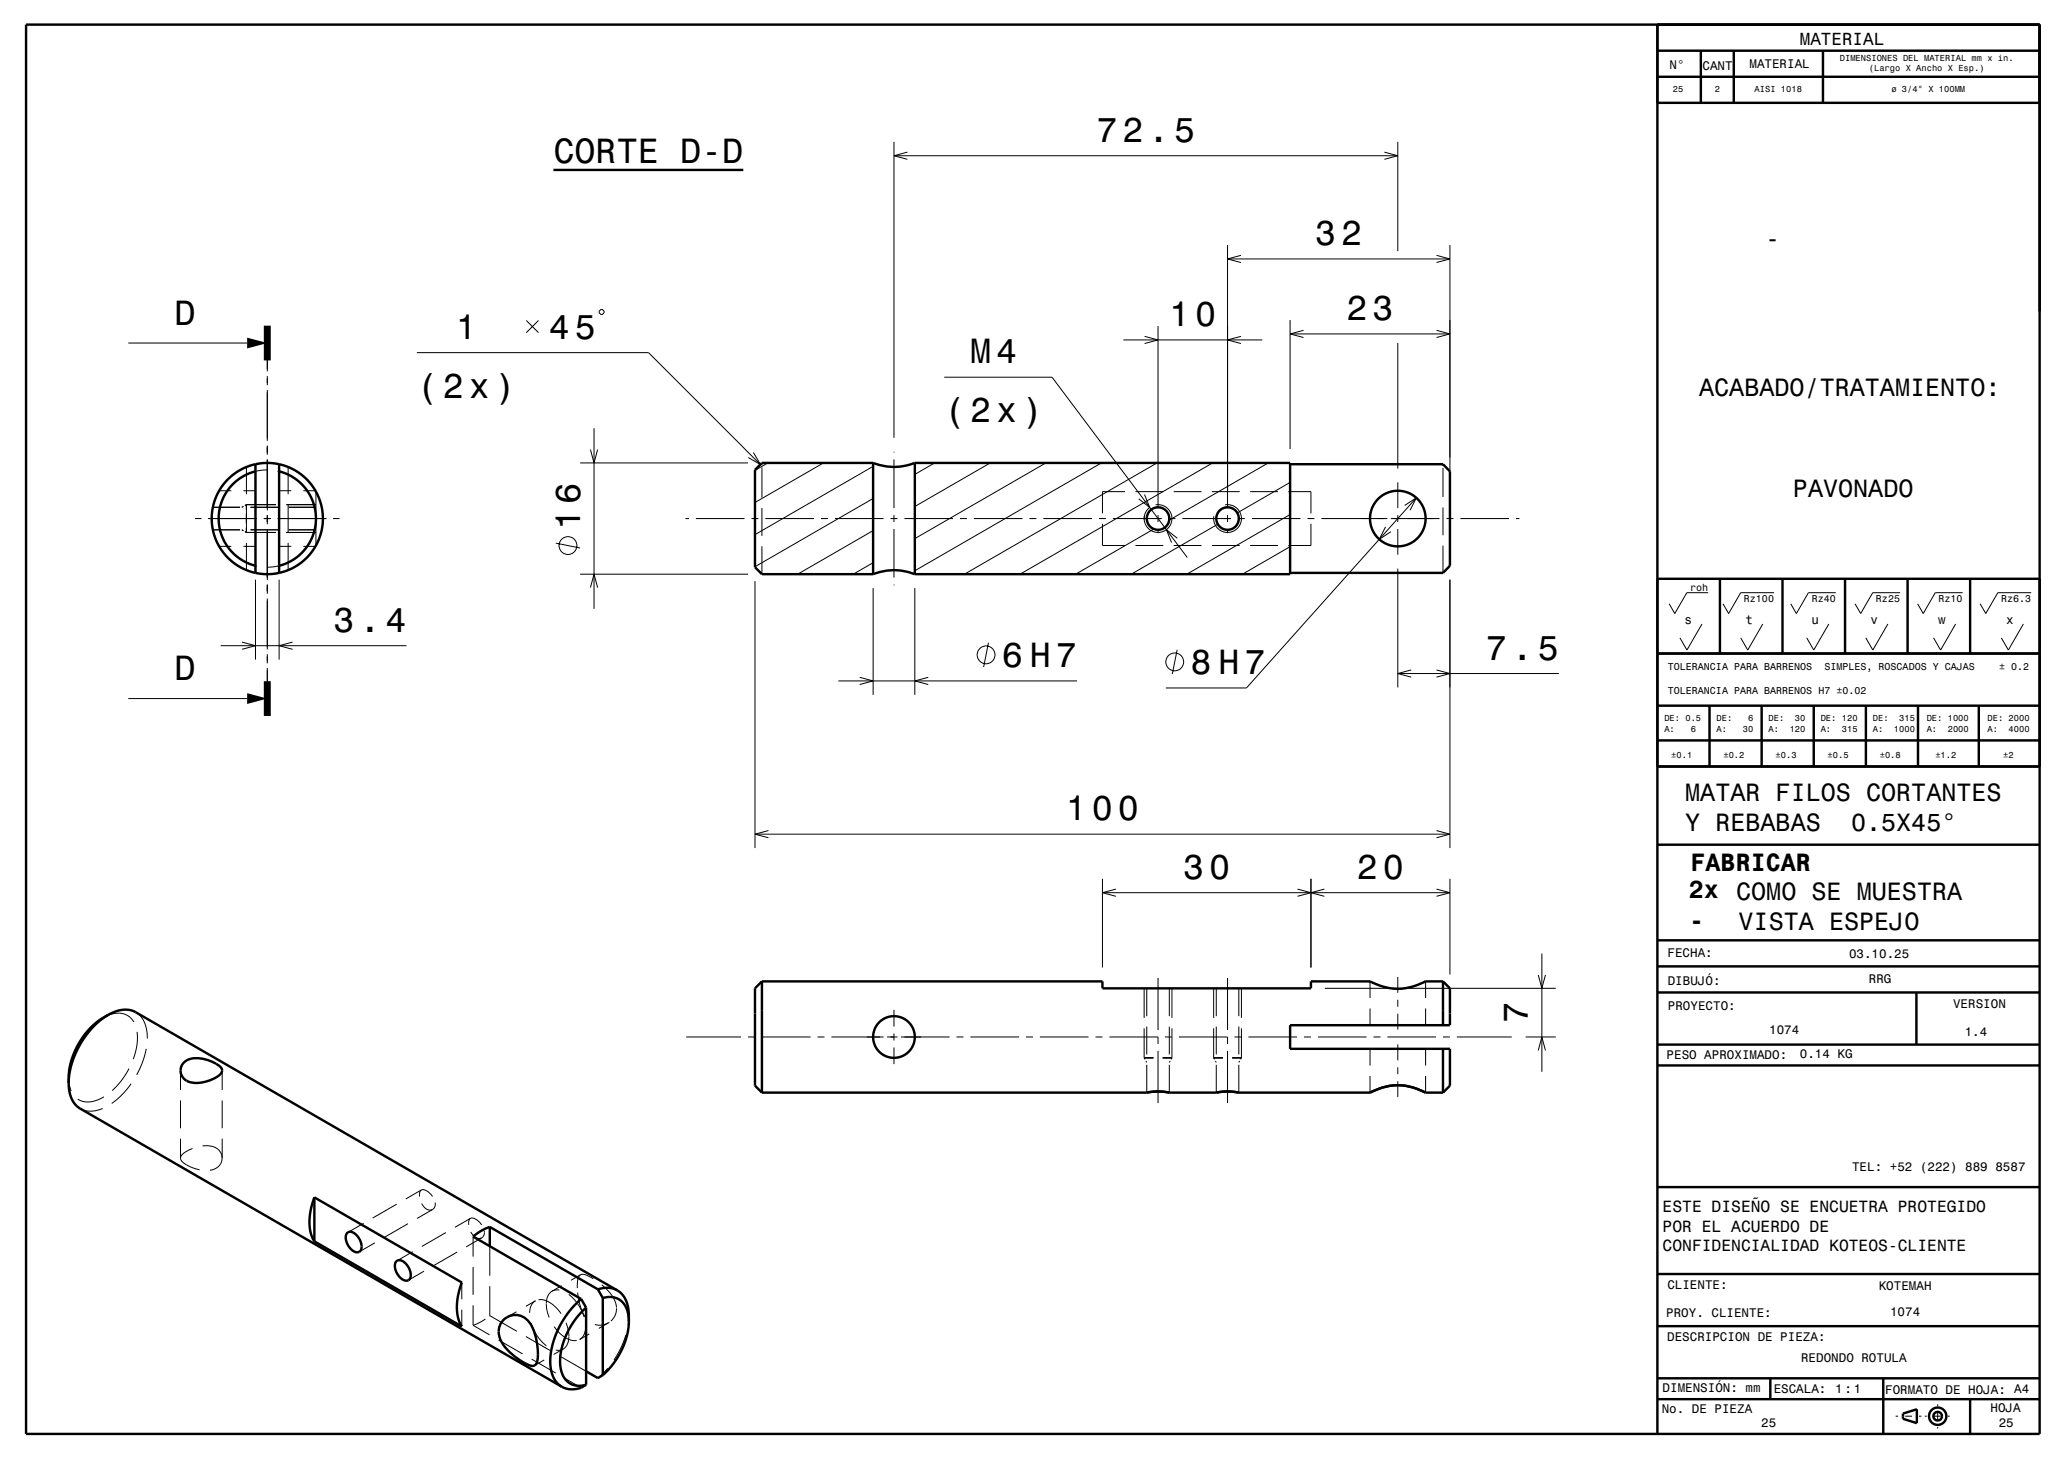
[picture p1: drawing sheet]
<svg xmlns="http://www.w3.org/2000/svg" width="297mm" height="210mm" viewBox="0 0 297 210" stroke-linecap="round" stroke-linejoin="round" font-family="sans-serif">
<g fill="none" stroke="#000" stroke-width=".14">
<path d="M128.6 20.4v42.6M128.6 22.4h72.5M130.6 21.9l-2 .5 2 .5M176.6 35.2v37.9M176.6 37.2h32M178.6 36.7l-2 .5 2 .6M199.2 21.9l1.9 .5-1.9 .5M201.1 20.4v15.7M206.7 36.7l1.9 .5-1.9 .6M208.6 35.2v37.4M18.5 49.3h17.1M38.5 48.8v4.6"/>
<path d="M38.5 54.1v1.3M38.5 56.1v7.3M60 50.7h33.3l16.1 16.1M75.7 46.1l1.8 1.7M77.5 46.1l-1.8 1.7M86.2 44.8l.3-.3h.2l.2 .3v.2l-.2 .2h-.2l-.3-.2zM135.9 54.3h15.5l19.4 25.9M161.6 48.9h20M164.7 48.4l1.9 .5-1.9 .5M166.6 46.9v26.2M178.6 48.4l-2 .5 2 .5M185.6 46v18.6"/>
<path d="M185.6 48h23M187.6 47.5l-2 .5 2 .5M201.1 49.3v18.1M206.7 47.5l1.9 .5-1.9 .5M28.1 74.6h.9M30 74.6h7M30.6 73h3.9M30.6 76.2h3.9M31.5 74.6a7 7 0 0 0 1.1 3.8M31.5 70.6h1.8M31.5 78.6h1.8M33.5 69.6a7 7 0 0 0-1.9 3.5"/>
<path d="M33.5 79.6a7.1 7.1 0 0 0 3.5 1.8M34.8 76.2l.2 .1M35 70.6h1.8M35 78.6h1.8M35 72.8l-.2 .2M35.2 76.5l.3 .1M35.5 67.2v3.9M35.5 72.6v4M35.5 78.1v3.9M35.5 76.6h4.2M35.5 72.6l-.3 .1M35.5 72.6h4.2"/>
<path d="M36 73h4M36 76.2h4M38 74.6h1M38.5 67.6a7 7 0 0 0-3.8 1.1M38.5 64.1v1.3M38.5 66.1v7.3M38.5 74.1v1.3M38.5 76.1v7.3M39.9 67.7a7 7 0 0 1 3.5 1.9M40 74.6h7M40.2 70.6h1.7M40.2 78.6h1.7"/>
<path d="M41.2 76.6h4.3M41.2 72.6h4.3M41.5 67.2v3.9M41.5 72.6v4M41.5 78.1v3.9M41.5 73h4M41.5 76.2h4M43.6 70.6h1.8M43.6 78.6h1.8M44.3 70.8a7 7 0 0 1 1.2 3.8M45.3 76.1a7 7 0 0 1-1.9 3.4M45.5 70.7v3.1"/>
<path d="M45.5 75.3v3.2M48 74.6h.9M80 78.1l3.5 .7M83.5 66.6h24.1M85 64.7l.5 1.9 .5-1.9M85.5 61.6v26M98.6 74.6h.5M100.1 74.6h7M108.1 74.6h1M108.4 65.1l1 1.7-1.7-1M109.6 66.6v.3M109.6 67.2v4.4"/>
<path d="M109.6 73.1v4M109.6 78.6v4M110.1 74.6h7M110.5 66.6l-1.9 1.1M118.1 74.6h1M118.5 66.6l-9.9 5.7M120.1 74.6h7M125.6 76.3l-10.8 6.3M125.6 71.7l-17 9.8M125.6 67.1l-17 9.8M128.1 74.6h1M128.6 65v.1"/>
<path d="M128.6 66.1v7M128.6 74.1v1M128.6 76.1v7M130.1 74.6h7M134.5 66.6l-2.9 1.6M138.1 74.6h1M140.1 74.6h7M142.5 66.6l-10.9 6.3M148.1 74.6h1M150.1 74.6h7M150.5 66.6l-18.9 10.9M158.1 74.6h1"/>
<path d="M158.5 66.6l-26.9 15.5M158.6 75.3v3.2h3.3M160.1 74.6h7M161.9 70.7h-3.3v3.1M163.4 78.5h4M163.4 70.7h4M164.7 71.1l.7 1.9-1.5-1.2M165.4 73a2.01 2.01 0 0 0-.8 1.7M166 76.1l-11.2 6.5M166.3 72.6a2 2 0 0 1 2.3 1.9 2 2 0 0 1-2.1 2.1 2 2 0 0 1-1.8-2.4M166.5 66.6l-27.7 16M166.6 74.1v1"/>
<path d="M166.6 76.1v.6M168.1 74.6h1M168.9 78.5h4M168.9 70.7h4M169.4 77.4l-1.6-1.2 .8 1.8M170.1 74.6h7M174.4 78.5h4M174.4 70.7h4M174.5 66.6l-27.7 16M175.2 75.4l-12.4 7.2M176.3 72.6a2 2 0 0 1 2.3 1.9 2 2 0 0 1-2.1 2.1 2 2 0 0 1-1.8-2.4M176.6 74.1v1"/>
<path d="M176.6 76.1v.6M178.1 74.6h1M179.9 78.5h4M179.9 70.7h4M180.1 74.6h7M182.5 66.6l-14.3 8.2M185.4 70.7h3.2v3.1M185.6 78.6l-6.8 4M185.6 74l-14.8 8.6M185.6 69.4l-7.6 4.4M188.1 74.6h1M188.6 75.3v3.2h-3.2"/>
<path d="M190.1 74.6h9.5M199.4 75.8l-.9 1.8 1.6-1.1M200.1 74.6h7M201.1 69.4v3.7M201.1 74.1v1M201.1 76.1v3.7M202.1 72.7l1.7-1.1-.9 1.8M203.8 71.6l-24.4 27.4h-11.6M207.6 66.8v.2M207.6 67.3v4.2M207.6 73v4M207.6 78.5v3.9"/>
<path d="M208.1 74.6h1M210.1 74.6h7M218.1 74.6h.5M31.8 92.9h26.7M34.8 92.4l2 .5-2 .5M36.8 83.4v11.5M38.5 84.1v1.3M38.5 86.1v7.3M38.5 94.1v1.3M38.5 96.1v4.3M40.2 83.4v11.5M42.1 92.4l-1.9 .5 1.9 .5"/>
<path d="M42.2 80.5a7 7 0 0 1-3.7 1.1M83.5 82.6h24.1M85 84.5l.5-1.9 .5 1.9M108.6 83.6v38.4M120.6 97.9h34.4M123.7 97.4l1.9 .5-1.9 .6M125.6 80.9l-2.8 1.7M125.6 84.6v15.3M128.6 84.1v.1M131.6 84.6v15.3M133.6 97.4l-2 .5 2 .6M142.2 92.4l-.7 3.5"/>
<path d="M169.4 93.5l-.7 3.5M201.1 81.8v17.1M201.1 96.9h23.2M203.1 96.4l-2 .5 2 .5M206.7 96.4l1.9 .5-1.9 .5M208.6 83.4v38.6M244.9 89.8l-2.2 3.7-1-1.7M245.8 85.3h-3.1l-1.7 3-.8-1.4M253.7 89.8l-2.2 3.7-1-1.7M255.3 85.3h-4.8l-1.8 3-.8-1.4M263.2 89.8l-2.2 3.7-1-1.7M264.2 85.3h-4l-1.7 3-.8-1.4"/>
<path d="M271.7 89.8l-2.2 3.7-1-1.7M273.4 85.3h-3.9l-1.8 3-.8-1.4M281.4 89.8l-2.2 3.7-1-1.7M282.4 85.3h-3.9l-1.8 3-.8-1.4M291.2 89.8l-2.2 3.7-1-1.7M292.3 85.3h-4.8l-1.8 3-.8-1.4M18.5 100.5h17.1M108.6 120h100M110.6 119.5l-2 .5 2 .5M206.7 119.5l1.9 .5-1.9 .5M158.6 126.4v12.8M158.6 128.4h50"/>
<path d="M160.6 127.9l-2 .5 2 .5M186.7 127.9l1.9 .5-1.9 .5M188.6 126.4v12.8M190.6 127.9l-2 .5 2 .5M206.7 127.9l1.9 .5-1.9 .5M208.6 126.4v13.8M221.9 137.2v17M9.9 155l.1 .9 .2 1M14.8 159.4a3.6 3.6 0 0 1-3.3 .1M14.8 146.4h.1M14.9 157.8a3.5 3.5 0 0 1-3.7 .3M15.3 146.2a2.85 2.85 0 0 1 4 .8"/>
<path d="M18.6 153.7a11.3 11.3 0 0 1-2.5 3.2M18.9 155.9a11.4 11.4 0 0 1-2.8 2.8M19.5 145.6h.1M19.7 148.4a8 8 0 0 1-.5 3.9M19.8 145.8a4.2 4.2 0 0 1 1.4 3.6M21 150.9a12.7 12.7 0 0 1-1.3 3.7M26 154v2.8M26 158.3v4M32 154v2.8M32 158.3v4M98.7 149.2h7.9M107.6 149.2h1"/>
<path d="M109.6 149.2h7M109.6 141.2v2.4M109.6 145.1v4M109.6 150.6v3.8M109.6 155.8v1.4M117.6 149.2h1M119.6 149.2h7.5M127.6 149.2h1.5M128.6 145.3v2.4M128.6 148.7v1M128.6 150.7v2.4M129.6 149.2h7"/>
<path d="M137.6 149.2h1M139.6 149.2h7M147.6 149.2h1M149.6 149.2h7M157.6 149.2h1M159.6 149.2h7v1M164.6 152.2h1.4M164.6 142.2v4.2M164.6 147.9v4.3M164.6 152.2l.2 .2M164.9 152.6l.1 .2M165 142.2v4"/>
<path d="M165 147.7v4M165 153.2v4M166.6 140.7v7.5M166.6 151.2v7.5M167.3 152.2h1.3M167.6 149.2h1M168.3 142.2v4M168.3 147.7v4M168.3 153.2v4M168.4 152.6l-.1 .2M168.6 142.2v4.2M168.6 147.9v4.3"/>
<path d="M168.6 152.2l-.1 .2M169.6 149.2h7v1M174.6 142.2v4.2M174.6 147.9v4.3M174.6 152.2h1.4M174.6 152.2l.2 .2M174.9 152.6l.1 .2M175 142.2v4M175 147.7v4M175 153.2v4M176.6 140.7v7.5M176.6 151.2v7.5"/>
<path d="M177.3 152.2h1.3M177.6 149.2h1M178.3 142.2v4M178.3 147.7v4M178.3 153.2v4M178.4 152.6l-.1 .2M178.6 142.2v4.2M178.6 147.9v4.3M178.6 152.2l-.1 .2M179.6 149.2h7M187.6 149.2h1M189.6 149.2h7"/>
<path d="M190.6 142.2h33.3M197.1 145.1v2.4M197.1 150.9v2.4M197.1 154.8v2.4M197.6 149.2h1M199 141.9l-1.9-.7v2.4M199.6 149.2h7M201.1 140.5v2.3M201.1 143.8v1M201.1 145.8v2.3M201.1 150.2v2.3M201.1 153.5v1"/>
<path d="M201.1 155.5v2.3M204.4 141.5a7.5 7.5 0 0 1-3.9 .7M205 141.2l-.2 .1M205.1 141.2v2.4M205.1 145.1v2.4M205.1 150.9v2.4M205.1 154.8v2.4M207.6 149.2h1M207.6 141.2v2.4M207.6 145.1v2.4M207.6 150.9v.7M207.6 152.3v2.1"/>
<path d="M207.6 155.8v1.4M209.6 149.2h7.9M219.5 149.2h4.4M221.3 140.2l.6 2 .5-2M221.3 151.1l.6-1.9 .5 1.9M26 166.6l.1 .3a4.5 4.5 0 0 0 2.6 1.4M26 163.8v2.8M27.7 165.2a2.2 2.2 0 0 0-1.7 1.4M29.1 164.8a2.3 2.3 0 0 1 2.8 1.4l.1 .4M32 166.6a1.88 1.88 0 0 1-1.8 1.7M32 163.8v2.8M52.3 176l-2.2 1.2"/>
<path d="M53.9 178.8l-2.2 1.3M57.1 173.2l-3.5 2M58.7 176l-3.5 2M60.6 171.2l-.2 .3v.6M60.6 171.2a1.47 1.47 0 0 1 1.6 .9M60.6 171.2l-2.2 1.3M60.7 173.1v.2a1.18 1.18 0 0 0 1.6 .7M62.3 174l-2.3 1.3M62.6 173a.9 .9 0 0 1-.3 1M64.2 177.3l-3.5 2M67.7 175.2l-.2 .4-.1 .6M67.7 175.2a1.48 1.48 0 0 1 1.6 1"/>
<path d="M67.7 175.2l-2.2 1.3M67.7 177.2l.1 .1a1.18 1.18 0 0 0 1.5 .8M68.1 177.9v2.8M69.3 178.1l-2.2 1.2M69.7 177.1a.9 .9 0 0 1-.4 1M70.5 179.2v4.3M59.4 180l-2.2 1.3M61 182.8l-2.2 1.3M65.8 180.1l-3.5 2M66.4 184.5v2.4M66.4 188.4v2.4M68.1 190.6l2.3 1.4"/>
<path d="M68.1 182.2v4M68.1 187.7v2.9M69.8 189.7l-.8 .6-.9 .3M70.5 189.2l3.9 2.3M70.5 189.2l-.1 .1M70.5 185v4.2M71.7 192.7l3.5 2M74.3 188.7l-1.4 .8M75.7 192.2l3.4 2M76.4 190.3a6.5 6.5 0 0 0 2.2 3.3M76.5 195.5l3.5 2M77 187.1a1.94 1.94 0 0 0-.8 1.7"/>
<path d="M77 187.1l-1.3 .8M77.1 187.1h-.1M77.5 186.9a3.7 3.7 0 0 1 3.2 2M78.3 195.6l-1.4 .8M78.6 187.5l.1 .9 .3 1.1M79.4 185.7a1.95 1.95 0 0 0-.8 1.7M79.7 190.8a3.8 3.8 0 0 0 3.3 2M80.4 195l3.9 2.2M80.5 185.6h-.6l-.5 .1M80.8 184.9l-1.4 .8M81 194l-.4 .2h-.6M81 194l-1.3 .8"/>
<path d="M81.3 198.2l2.3 1.4M81.4 190.3l.3 .8 .2 1.2M81.8 186.2a6.5 6.5 0 0 1 2.3 3.2M81.9 192.3l-.1 .4a1.78 1.78 0 0 1-.8 1.3M83.1 185.9a6.8 6.8 0 0 0 1.3 3.8M83.4 192.7h.1M83.5 183.4a2.21 2.21 0 0 0-.4 1.9M83.5 183.4l.2-.1a2.37 2.37 0 0 1 1.7 .6M83.5 183.4l-1.3 .7M84.3 190.9l-.1 .4a1.78 1.78 0 0 1-.8 1.4M84.8 191.9l-1.4 .8M86.6 184.8a4.7 4.7 0 0 1 2.1 3.3"/>
<path d="M87.5 196.8l-1.5 1.4M87.5 190.3a2.39 2.39 0 0 1-1.9 .2M87.5 190.3l-1.3 .8M87.7 190.2l-.2 .1M88.7 188.2a2.27 2.27 0 0 1-.8 1.8M90.1 192a13.5 13.5 0 0 1-1.7 3.6M90.5 189.3l-.1 1.3M272.8 203.7h.3M274.1 203.7h1M276.1 203.7h.4M277 203.7h.3M278.3 203.7h1"/>
<path d="M278.8 202v.2M278.8 203.2v1M278.8 205.2v.3M280.3 203.7h.2"/>
<circle cx="81.7" cy="78.5" r="1.28"/>
<circle cx="141.9" cy="94.2" r="1.28"/>
<circle cx="169" cy="95.2" r="1.28"/>
</g>
<g fill="none" stroke="#000" stroke-width=".35">
<path d="M3.8 3.5h289.7v202.8h-289.7zM238.5 3.5v202.8M238.5 11h55M238.5 7.3h55M244.7 7.3v7.5M249.5 7.3v7.5M262.3 7.3v7.5M293.5 7.3v7.5h-55M293.5 3.5v3.8M79.6 24.4h27.4M36.8 66.8a8 8 0 0 0-6.3 7.8 8 8 0 0 0 6.3 7.8M36.8 66.8l1.6-.2 1.8 .2"/>
<path d="M36.8 67.8a7 7 0 0 0-5.3 6.8 7 7 0 0 0 5.3 6.8M36.8 66.8v15.6M40.2 66.8a8 8 0 0 1 6.3 7.8 8 8 0 0 1-6.3 7.8M40.2 67.8a7 7 0 0 1 5.3 6.8 7 7 0 0 1-5.3 6.8M40.2 66.8v15.6M125.6 66.6a8 8 0 0 0 6 0M125.6 66.6h-16l-1 1v14l1 1h16M125.6 66.6v16M131.6 66.6v16M131.6 66.6h54v16h-54M185.6 66.8h22l1 1v13.6l-1 1h-22M36.8 82.4l1.7 .2 1.7-.2"/>
<path d="M125.6 82.6a8 8 0 0 1 6 0M238.5 94h55M238.5 83.3h55M247.5 83.3v10.7M256.5 83.3v10.7M265.5 83.3v10.7M274.5 83.3v10.7M283.5 83.3v10.7M238.5 110.3h55M238.5 101.5h55M238.5 106.5h55M246 101.5v8.8"/>
<path d="M253.5 101.5v8.8M261 101.5v8.8M268.5 101.5v8.8M276 101.5v8.8M284.7 101.5v8.8M238.5 135.3h55M238.5 139h55M238.5 121.5h55M9.9 155.8a4 4 0 0 0 1.6 3.7l69.3 40M15.5 146a4 4 0 0 1 4-.4l69.3 40M15.5 146a12.5 12.5 0 0 0-5.6 9.8M15.5 146l-.7 .4a10.9 10.9 0 0 0-4.9 8.6v.8"/>
<path d="M26.4 152.9l.5-.4a4.8 4.8 0 0 1 5 1.1 .66 .66 0 0 1-.2 1 5.3 5.3 0 0 1-4.6 1 1.68 1.68 0 0 1-.7-2.7zM109.6 157.2h55.4l1.5-.2 1.8 .2h6.7l1.5-.2 1.8 .2h18.8M109.6 141.2h49v1h30v-1h8.5a8 8 0 0 0 8 0M109.6 141.2l-1 1v14l1 1M109.6 141.2v16M197.1 157.2a8 8 0 0 1 8 0M205.1 141.2h-.1M205.1 157.2h2.5M205.1 141.2h2.5M207.6 141.2l1 1v5.3h-23v3.4h23v5.3l-1 1M207.6 141.2v6.3M207.6 150.9v6.3"/>
<path d="M238.5 142.8h55M238.5 153.3h55M238.5 150.3h55M275.8 142.8v7.5M45.2 172.2l21.2 12.3a7.3 7.3 0 0 0 0 6.3l-21.2-12.2M45.2 172.2a7.3 7.3 0 0 0 0 6.4M45.2 172.2v6.4M50 177.3a1.04 1.04 0 0 1 1.4 .5 1.67 1.67 0 0 1 .3 2.3 1.55 1.55 0 0 1-1.8-1.2 1.42 1.42 0 0 1 .1-1.6zM70.5 176.5l-1.2 .5-1.2 .9 15.5 8.9M70.5 176.5l15.5 9M70.5 176.5v2.7M238.5 170.8h55"/>
<path d="M57 181.4a1.04 1.04 0 0 1 1.5 .5 1.79 1.79 0 0 1 .4 2.2 1.05 1.05 0 0 1-1.5-.5 1.87 1.87 0 0 1-.4-2.2zM72.4 189.9a2.47 2.47 0 0 1 4 .7 8.5 8.5 0 0 1 .8 5.4 .74 .74 0 0 1-1.1 .3 7.7 7.7 0 0 1-4.2-4.1 2.42 2.42 0 0 1 .5-2.3zM83.6 186.8a12.2 12.2 0 0 0-4.4 9.9 3.6 3.6 0 0 0 1.6 2.8M83.6 186.8l.7 1.3M84.3 199.2l-.7 .4a3.4 3.4 0 0 1-2.8-.1M84.3 188.1a10.6 10.6 0 0 0-3.6 8.6 2.72 2.72 0 0 0 3.6 2.5M84.3 197.2l1.7 1 .7-.4M84.3 188.1v11.1M86 185.5a3.4 3.4 0 0 1 2.8 .1M86 185.5l.7 1.2M86.7 186.7a2.74 2.74 0 0 1 3.7 2.6l.1 .8M86.7 186.7v11.1"/>
<path d="M88.8 185.6a4 4 0 0 1 1.7 3.7v.8M90.5 190.1a11.1 11.1 0 0 1-3.8 7.7M238.5 198.3h55M238.5 190.8h55M238.5 183.3h55M254.7 198.3v3M271 198.3v8M238.5 201.3h55M273.8 203.3l2-.6v2l-2-.6zM283.5 201.3v5"/>
<circle cx="166.6" cy="74.6" r="1.62"/>
<circle cx="176.6" cy="74.6" r="1.62"/>
<circle cx="201.1" cy="74.6" r="4"/>
<circle cx="128.6" cy="149.2" r="3"/>
<circle cx="278.8" cy="203.7" r="1.25"/>
<circle cx="278.8" cy="203.7" r=".63"/>
</g>
<path d="M38.5 46.8v5M38.5 98v5" fill="none" stroke="#000" stroke-width="1" stroke-linecap="butt"/>
<g fill="#000">
<path d="M35.6 48.6l2.9 .7-2.9 .8z" fill-rule="evenodd"/>
<path d="M35.6 99.7l2.9 .8-2.9 .8z" fill-rule="evenodd"/>
</g>
<g font-size="5">
<text x="79.6" y="23.4">CORTE D-D</text>
<text x="157.8" y="20.4">72.5</text>
<text x="189.3" y="35.2">32</text>
<text x="25.1" y="46.7">D</text>
<text x="168.3" y="46.9">10</text>
<text x="193.8" y="46">23</text>
<text x="65.6" y="48.7">1</text>
<text x="79" y="48.7">45</text>
<text x="139.6" y="52.3">M4</text>
<text x="60" y="57.2">(2x)</text>
<text x="135.9" y="60.8">(2x)</text>
<text x="83.5" y="76.2" transform="rotate(-90 83.5 76.2)">16</text>
<text x="48" y="90.9">3.4</text>
<text x="144.2" y="95.9">6 H7</text>
<text x="213.8" y="94.9">7.5</text>
<text x="25.1" y="97.9">D</text>
<text x="171.3" y="97">8 H7</text>
<text x="153.4" y="118">100</text>
<text x="170.3" y="126.4">30</text>
<text x="195.3" y="126.4">20</text>
<text x="219.9" y="147.2" transform="rotate(-90 219.9 147.2)">7</text>
</g>
<g font-size="3.6">
<text x="254" y="35.5">-</text>
<text x="244.5" y="57">ACABADO/TRATAMIENTO:</text>
<text x="258" y="71.5">PAVONADO</text>
<text x="242.5" y="115.2">MATAR FILOS CORTANTES</text>
<text x="242.5" y="119.5">Y REBABAS</text>
<text x="266.4" y="119.5">0.5X45°</text>
<text x="243.3" y="125.2">FABRICAR</text>
<text x="243" y="129.2">2x COMO SE MUESTRA</text>
<text x="243.1" y="133.7">-</text>
<text x="250.2" y="133.7">VISTA ESPEJO</text>
</g>
<text font-size="2.5" x="259" y="6.5">MATERIAL</text>
<g font-size="2.3">
<text x="239.2" y="174.4">ESTE DISEÑO SE ENCUETRA PROTEGIDO</text>
<text x="239.2" y="177.2">POR EL ACUERDO DE</text>
<text x="239.2" y="180">CONFIDENCIALIDAD KOTEOS-CLIENTE</text>
</g>
<g font-size="1.8">
<text x="240.2" y="9.9">N°</text>
<text x="245" y="10">CANT</text>
<text x="251.7" y="9.8">MATERIAL</text>
<text x="242.4" y="89.8">s</text>
<text x="251.2" y="89.8">t</text>
<text x="260.7" y="89.8">u</text>
<text x="269.2" y="89.8">v</text>
<text x="278.9" y="89.8">w</text>
<text x="288.7" y="89.8">x</text>
<text x="240" y="137.7">FECHA:</text>
<text x="266.1" y="137.8">03.10.25</text>
<text x="240" y="141.6">DIBUJÓ:</text>
<text x="268.9" y="141.5">RRG</text>
<text x="240" y="145.2">PROYECTO:</text>
<text x="254.6" y="148.7">1074</text>
<text x="281" y="145">VERSION</text>
<text x="282.7" y="149">1.4</text>
<text x="239.8" y="152.3">PESO APROXIMADO:</text>
<text x="259" y="152.2">0.14 KG</text>
<text x="266.5" y="168.4">TEL: +52 (222) 889 8587</text>
<text x="239.9" y="185.4">CLIENTE:</text>
<text x="270.3" y="185.5">KOTEMAH</text>
<text x="239.8" y="189.4">PROY. CLIENTE:</text>
<text x="272" y="189.4">1074</text>
<text x="239.9" y="192.9">DESCRIPCION DE PIEZA:</text>
<text x="259.2" y="195.9">REDONDO ROTULA</text>
<text x="239.1" y="203.2">No. DE PIEZA</text>
<text x="239.2" y="200.3">DIMENSIÓN: mm</text>
<text x="255.2" y="200.3">ESCALA:</text>
<text x="264.1" y="200.4">1:1</text>
<text x="271.3" y="200.5">FORMATO DE HOJA: A4</text>
<text x="286.4" y="203">HOJA</text>
<text x="253.4" y="205.3">25</text>
<text x="287.6" y="205.3">25</text>
</g>
<g font-size="1.4">
<text x="243.2" y="85">roh</text>
<text x="250.9" y="86.6">Rz100</text>
<text x="260.7" y="86.6">Rz40</text>
<text x="269.9" y="86.6">Rz25</text>
<text x="278.9" y="86.6">Rz10</text>
<text x="287.9" y="86.6">Rz6.3</text>
<text x="240" y="96.4">TOLERANCIA PARA BARRENOS</text>
<text x="240" y="99.8">TOLERANCIA PARA BARRENOS H7 ±0.02</text>
<text x="262.5" y="96.4">SIMPLES, ROSCADOS Y CAJAS</text>
<text x="287.6" y="96.4">± 0.2</text>
</g>
<g font-size="1.3">
<text x="264.7" y="8.8">DIMENSIONES DEL MATERIAL mm x in.</text>
<text x="268.9" y="10.3">(Largo X Ancho X Esp.)</text>
<text x="240.7" y="13.3">25</text>
<text x="246.7" y="13.3">2</text>
<text x="252.5" y="13.3">AISI 1018</text>
<text x="272.2" y="13.2">ø 3/4&quot; X 100MM</text>
<text x="239.5" y="103.7">DE: 0.5</text>
<text x="239.5" y="105.2">A:</text>
<text x="243.3" y="105.2">6</text>
<text x="247" y="103.7">DE:</text>
<text x="247" y="105.2">A:</text>
<text x="250.8" y="105.2">30</text>
<text x="251.5" y="103.7">6</text>
<text x="254.5" y="103.7">DE:</text>
<text x="254.5" y="105.2">A:</text>
<text x="257.5" y="105.2">120</text>
<text x="258.3" y="103.7">30</text>
<text x="262" y="103.7">DE: 120</text>
<text x="262" y="105.2">A:</text>
<text x="265" y="105.2">315</text>
<text x="269.5" y="103.7">DE:</text>
<text x="269.5" y="105.2">A:</text>
<text x="272.5" y="105.2">1000</text>
<text x="273.3" y="103.7">315</text>
<text x="277.2" y="103.7">DE: 1000</text>
<text x="277.2" y="105.2">A:</text>
<text x="280.3" y="105.2">2000</text>
<text x="286" y="103.7">DE: 2000</text>
<text x="286" y="105.2">A:</text>
<text x="289" y="105.2">4000</text>
<text x="240.5" y="109">±0.1</text>
<text x="248" y="109">±0.2</text>
<text x="255.5" y="109">±0.3</text>
<text x="263" y="109">±0.5</text>
<text x="270.5" y="109">±0.8</text>
<text x="278.5" y="109">±1.2</text>
<text x="288.2" y="109">±2</text>
</g>
</svg>
